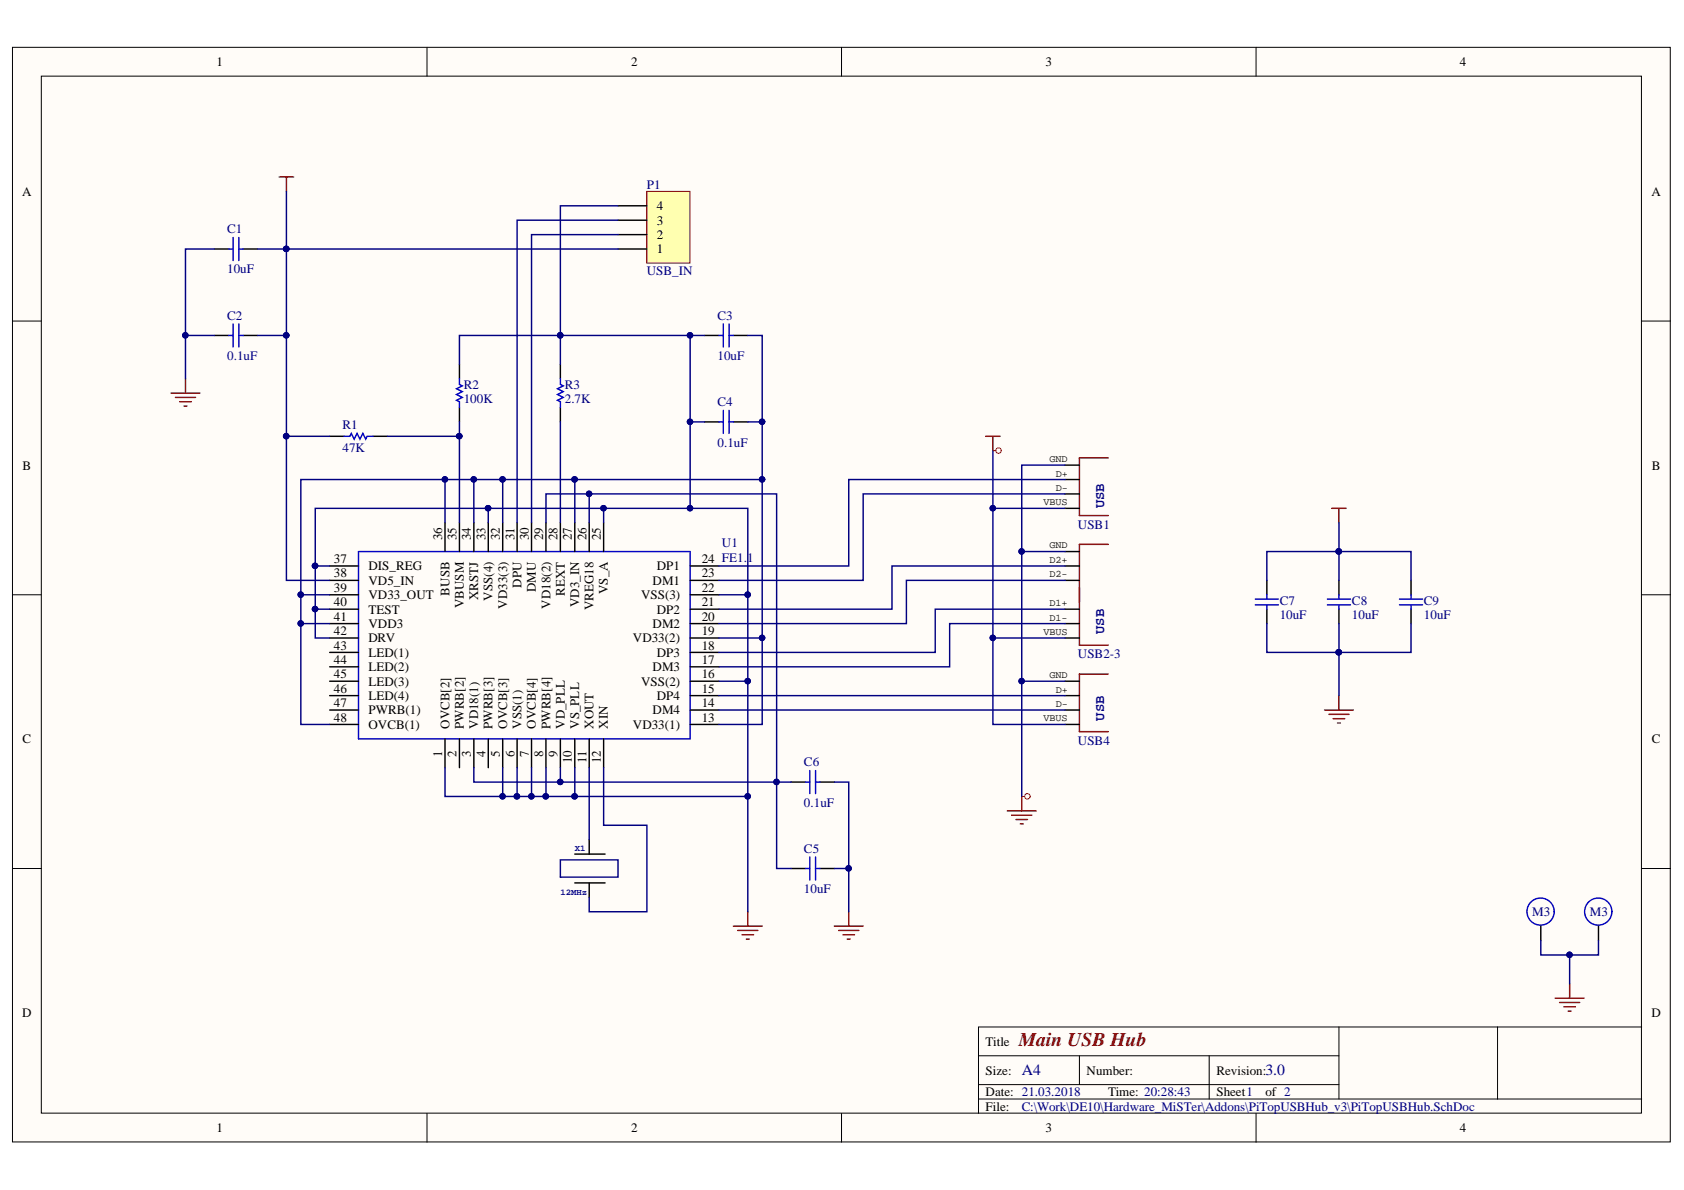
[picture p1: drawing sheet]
<svg xmlns="http://www.w3.org/2000/svg" width="297mm" height="210mm" viewBox="0 0 297 210" stroke-linecap="round" stroke-linejoin="round" font-family="sans-serif">
<g fill="#fffcf8" stroke="#000" stroke-width=".18">
<path d="M2.2 8.3h292.4v193.1h-292.4z"/>
<path d="M7.3 13.4h282.2v182.9h-282.2z"/>
</g>
<g fill="none" stroke="#000" stroke-width=".18">
<path d="M75.3 8.3v5.1M148.4 8.3v5.1M221.6 8.3v5.1M2.2 56.6h5.1M289.6 56.6h5.1M2.2 104.9h5.1M289.6 104.9h5.1M2.2 153.2h5.1M289.6 153.2h5.1M75.3 196.4v5.1M148.4 196.4v5.1M172.6 186.2h63.6"/>
<path d="M172.6 193.9h117M172.6 191.3h63.6M190.4 186.2v5.1M213.3 186.2v7.7M221.6 196.4v5.1M236.2 181.1v12.8M264.2 181.1h-91.6v15.3M289.6 181.1h-25.4v12.8"/>
</g>
<g fill="none" stroke="#00f" stroke-width=".25">
<path d="M221.4 106.7h4.1M221.4 105.7h4.1M223.5 104.9v.8M223.5 106.7v.8M234.1 106.7h4.1M234.1 105.7h4.1M236.2 104.9v.8M236.2 106.7v.8M246.9 106.7h4M246.9 105.7h4M248.9 104.9v.8M248.9 106.7v.8"/>
<circle cx="271.7" cy="160.8" r="2.4"/>
<circle cx="281.9" cy="160.8" r="2.4"/>
</g>
<g fill="none" stroke="#000" stroke-width=".25">
<path d="M187.9 84.6h2.5M187.9 87.1h2.5M187.9 89.7h2.5M187.9 82h2.5M187.9 99.8h2.5M187.9 97.3h2.5M187.9 102.4h2.5M187.9 107.5h2.5M187.9 110h2.5M187.9 112.5h2.5M223.5 102.4v2.5M223.5 107.5v2.5"/>
<path d="M236.2 102.4v2.5M236.2 107.5v2.5M248.9 102.4v2.5M248.9 107.5v2.5M187.9 122.7h2.5M187.9 125.2h2.5M187.9 127.8h2.5M187.9 120.2h2.5M101.4 155.7h5.3M101.4 150.7h5.3M103.9 148.1v2.6M103.9 155.7v2.6"/>
<path d="M271.8 163.4v2.5M282 163.4v2.5"/>
</g>
<g fill="none" stroke="#800000" stroke-width=".25">
<path d="M49.2 31.2h2.6M50.5 31.2v2.6M173.9 77h2.5M175.1 77v2.5M195.5 80.8h-5.1v10.1h5.1M195.5 96h-5.1v17.8h5.1M234.9 89.7h2.5M236.2 89.7v2.5M195.5 118.9h-5.1v10.2h5.1M233.6 125.2h5.1M234.4 126h3.6M235.2 126.8h2"/>
<path d="M235.9 127.5h.5M236.2 122.7v2.5M177.7 143h5.1M178.4 143.8h3.6M179.2 144.6h2M180 145.3h.5M180.2 140.5v2.5M274.3 176.1h5.1M275.1 176.8h3.5M275.8 177.6h2.1M276.6 178.4h.5M276.9 173.5v2.6"/>
</g>
<path d="M98.8 151.7h10.2v3h-10.2z" fill="none" stroke="#11037f" stroke-width=".25"/>
<path d="M114.1 33.8h7.6v12.6h-7.6z" fill="#ffffb0" stroke="#800000" stroke-width=".18"/>
<g fill="none" stroke="#000" stroke-width=".25">
<path d="M109 38.8h5.1M109 36.3h5.1M37.8 43.9h2.5M37.8 59.2h2.5M42.9 43.9h2.5M42.9 59.2h2.5M109 43.9h5.1M109 41.4h5.1M124.3 59.2h2.5M129.4 59.2h2.5M58.2 77h2.5M65.8 77h2.5"/>
<path d="M81 64.3v2.5M81 71.9v2.5M98.8 64.3v2.5M98.8 71.9v2.5M124.3 74.4h2.5M129.4 74.4h2.5M58.2 99.8h5M78.5 92.2v5.1M81 92.2v5.1M83.6 92.2v5.1M86.1 92.2v5.1M88.7 92.2v5.1"/>
<path d="M91.2 92.2v5.1M93.8 92.2v5.1M96.3 92.2v5.1M98.8 92.2v5.1M101.4 92.2v5.1M103.9 92.2v5.1M106.5 92.2v5.1M121.7 99.8h5.1M58.2 117.6h5M58.2 115.1h5M58.2 112.5h5M58.2 110h5"/>
<path d="M58.2 107.5h5M58.2 104.9h5M58.2 102.4h5M121.7 117.6h5.1M121.7 115.1h5.1M121.7 112.5h5.1M121.7 110h5.1M121.7 107.5h5.1M121.7 104.9h5.1M121.7 102.4h5.1M58.2 127.8h5M58.2 125.2h5"/>
<path d="M58.2 122.7h5M58.2 120.2h5M78.5 130.3v5.1M81 130.3v5.1M83.6 130.3v5.1M86.1 130.3v5.1M88.7 130.3v5.1M91.2 130.3v5.1M93.8 130.3v5.1M96.3 130.3v5.1M98.8 130.3v5.1M101.4 130.3v5.1"/>
<path d="M103.9 130.3v5.1M106.5 130.3v5.1M121.7 127.8h5.1M121.7 125.2h5.1M121.7 122.7h5.1M121.7 120.2h5.1M139.5 137.9h2.6M144.6 137.9h2.6M139.5 153.2h2.6M144.6 153.2h2.6"/>
</g>
<g fill="none" stroke="#00f" stroke-width=".25">
<path d="M40.3 59.2h.8M40.3 43.9h.8M41.1 41.9v4.1M41.1 57.1v4.1M42.1 59.2h.8M42.1 41.9v4.1M42.1 57.1v4.1M42.1 43.9h.8M126.8 59.2h.8M127.6 57.1v4.1M128.6 57.1v4.1M128.6 59.2h.8"/>
<path d="M60.7 77h1l.3-.5 .5 1 .5-1 .5 1 .5-1 .5 1 .3-.5h1M81 66.8v1l.5 .3-1 .5 1 .5-1 .5 1 .5-1 .5 .5 .3v1M98.8 66.8v1l.6 .3-1.1 .5 1.1 .5-1.1 .5 1.1 .5-1.1 .5 .5 .3v1M126.8 74.4h.8M127.6 72.4v4.1M128.6 72.4v4.1M128.6 74.4h.8M63.2 97.3h58.5v33h-58.5zM142.1 137.9h.7M142.8 135.9v4.1M143.9 135.9v4.1M143.9 137.9h.7"/>
<path d="M142.1 153.2h.7M142.8 151.2v4M143.9 151.2v4M143.9 153.2h.7"/>
</g>
<g fill="none" stroke="#800000" stroke-width=".25">
<path d="M30.2 69.3h5.1M30.9 70.1h3.6M31.7 70.9h2M32.5 71.6h.5M32.7 66.8v2.5M129.4 163.4h5M130.1 164.1h3.6M130.9 164.9h2M131.6 165.6h.6M131.9 160.8v2.6M147.2 163.4h5M147.9 164.1h3.6"/>
<path d="M148.7 164.9h2M149.5 165.6h.5M149.7 160.8v2.6"/>
</g>
<g fill="none" stroke="#f00" stroke-width=".18">
<path d="M175.1 79.5h.5M180.2 140.5h.5"/>
<circle cx="176.1" cy="79.5" r=".48"/>
<circle cx="181.2" cy="140.5" r=".48"/>
</g>
<g fill="none" stroke="#000080" stroke-width=".25">
<path d="M50.5 33.8v10.1h58.5M109 36.3h-10.2v22.9h22.9M109 38.8h-17.8v53.4M32.7 59.2h5.1M37.8 43.9h-5.1v22.9M45.4 43.9h5.1v58.5h7.7M45.4 59.2h5.1M109 41.4h-15.2v50.8M124.3 59.2h-2.6v15.2h2.6M131.9 59.2h2.5v15.2h-2.5M50.5 77h7.7M68.3 77h12.7"/>
<path d="M81 74.4v17.8M81 64.3v-5.1h17.8v5.1M98.8 74.4v17.8M121.7 74.4v15.3M134.4 74.4v10.2M175.1 79.5v10.2h12.8M55.6 99.8h2.6M78.5 84.6v7.6M83.6 84.6v7.6M86.1 89.7h-30.5v17.8h2.6M88.7 84.6h-35.6v25.4h5.1M88.7 92.2v-7.6h45.7v27.9"/>
<path d="M96.3 92.2v-5.1h7.6v5.1M101.4 84.6v7.6M103.9 87.1h33.1v50.8h-38.2M106.5 92.2v-2.5h25.4v15.2M106.5 89.7h-20.4v2.5M175.1 89.7v38.1h12.8M180.2 97.3h7.7M187.9 99.8h-30.6v7.7h-30.5M187.9 87.1h-35.7v15.3h-25.4M187.9 84.6h-38.2v15.2h-22.9M187.9 82h-7.7v58.5M236.2 92.2v10.2"/>
<path d="M53.1 110v17.8h5.1M53.1 104.9h5.1M55.6 107.5v5h2.6M126.8 112.5h7.6v15.3h-7.6M126.8 104.9h5.1v15.3M175.1 112.5h12.8M187.9 110h-20.4v7.6h-40.7M187.9 107.5h-22.9v7.6h-38.2M187.9 102.4h-28v7.6h-33.1M223.5 110v5.1h25.4v-5.1M223.5 102.4v-5.1h25.4v5.1M236.2 110v12.7"/>
<path d="M78.5 135.4v5.1h10.2v-5.1M83.6 135.4v2.5h15.2v-2.5M93.8 135.4v5.1M96.3 135.4v5.1M101.4 135.4v5.1M103.9 135.4v12.7M106.5 135.4v10.2h7.6v15.2h-10.2v-2.5M126.8 120.2h5.1v20.3h-40.7v-5.1M126.8 125.2h61.1M126.8 122.7h61.1M139.5 137.9h-2.5v15.3h2.5M147.2 137.9h2.5v15.3h-2.5"/>
<path d="M180.2 120.2h7.7M88.7 140.5h2.5M131.9 140.5v20.3M149.7 153.2v7.6M271.8 165.9v2.5h10.2v-2.5M276.9 168.4v5.1"/>
</g>
<g fill="#000080" stroke="#000080" stroke-width=".18">
<circle cx="276.8" cy="168.4" r=".48"/>
<circle cx="236.1" cy="115.1" r=".49"/>
<circle cx="236.1" cy="97.3" r=".49"/>
<circle cx="134.4" cy="112.5" r=".48"/>
<circle cx="103.9" cy="87.1" r=".48"/>
<circle cx="98.8" cy="137.9" r=".48"/>
<circle cx="101.4" cy="140.5" r=".49"/>
<circle cx="131.9" cy="120.1" r=".48"/>
<circle cx="131.9" cy="104.9" r=".48"/>
<circle cx="106.4" cy="89.6" r=".48"/>
<circle cx="121.7" cy="89.6" r=".48"/>
<circle cx="86.1" cy="89.6" r=".49"/>
<circle cx="55.6" cy="107.4" r=".49"/>
<circle cx="55.6" cy="99.8" r=".49"/>
<circle cx="134.4" cy="74.4" r=".48"/>
<circle cx="101.4" cy="84.6" r=".49"/>
<circle cx="83.6" cy="84.6" r=".48"/>
<circle cx="96.3" cy="140.5" r=".49"/>
<circle cx="88.6" cy="84.6" r=".48"/>
<circle cx="78.5" cy="84.6" r=".48"/>
<circle cx="53" cy="104.9" r=".48"/>
<circle cx="53" cy="110" r=".48"/>
<circle cx="93.7" cy="140.5" r=".48"/>
<circle cx="137" cy="137.9" r=".48"/>
<circle cx="149.7" cy="153.2" r=".48"/>
<circle cx="131.9" cy="140.5" r=".48"/>
<circle cx="91.2" cy="140.5" r=".49"/>
<circle cx="134.4" cy="84.6" r=".48"/>
<circle cx="81" cy="76.9" r=".49"/>
<circle cx="50.5" cy="76.9" r=".49"/>
<circle cx="98.8" cy="59.1" r=".48"/>
<circle cx="88.6" cy="140.5" r=".48"/>
<circle cx="50.5" cy="43.9" r=".49"/>
<circle cx="32.7" cy="59.1" r=".48"/>
<circle cx="50.5" cy="59.1" r=".49"/>
<circle cx="121.7" cy="59.1" r=".48"/>
<circle cx="121.7" cy="74.4" r=".48"/>
<circle cx="175.1" cy="89.6" r=".48"/>
<circle cx="175.1" cy="112.5" r=".48"/>
<circle cx="180.2" cy="120.1" r=".48"/>
<circle cx="180.2" cy="97.3" r=".48"/>
</g>
<text font-size="3.4" fill="#800000" x="179.7" y="184.5">Main USB Hub</text>
<g font-size="2.7" fill="#000080">
<text x="180.2" y="189.7">A4</text>
<text x="223.2" y="189.7">3.0</text>
</g>
<g font-size="2.5" fill="#000080">
<text x="194.8" y="89.7" transform="rotate(-90 194.8 89.7)">USB</text>
<text x="194.8" y="111.8" transform="rotate(-90 194.8 111.8)">USB</text>
<text x="194.8" y="127.1" transform="rotate(-90 194.8 127.1)">USB</text>
</g>
<g font-size="2.3">
<text x="38.2" y="11.7">1</text>
<text x="111.3" y="11.7">2</text>
<text x="184.4" y="11.7">3</text>
<text x="257.5" y="11.7">4</text>
<text x="3.9" y="34.5">A</text>
<text x="291.3" y="34.5">A</text>
<text x="115.9" y="39.6">3</text>
<text x="115.9" y="37.1">4</text>
<text x="115.9" y="44.7">1</text>
<text x="115.9" y="42.1">2</text>
<text x="4" y="82.8">B</text>
<text x="291.4" y="82.8">B</text>
<text x="78" y="95.3" transform="rotate(-90 78 95.3)">36</text>
<text x="80.5" y="95.3" transform="rotate(-90 80.5 95.3)">35</text>
<text x="83.1" y="95.3" transform="rotate(-90 83.1 95.3)">34</text>
<text x="85.6" y="95.3" transform="rotate(-90 85.6 95.3)">33</text>
<text x="88.2" y="95.3" transform="rotate(-90 88.2 95.3)">32</text>
<text x="90.7" y="95.3" transform="rotate(-90 90.7 95.3)">31</text>
<text x="93.3" y="95.3" transform="rotate(-90 93.3 95.3)">30</text>
<text x="95.8" y="95.3" transform="rotate(-90 95.8 95.3)">29</text>
<text x="98.4" y="95.3" transform="rotate(-90 98.4 95.3)">28</text>
<text x="100.9" y="95.3" transform="rotate(-90 100.9 95.3)">27</text>
<text x="103.4" y="95.3" transform="rotate(-90 103.4 95.3)">26</text>
<text x="106" y="95.3" transform="rotate(-90 106 95.3)">25</text>
<text x="58.9" y="101.9">38</text>
<text x="58.9" y="99.3">37</text>
<text x="65" y="100.6">DIS_REG</text>
<text x="115.9" y="100.6">DP1</text>
<text x="123.8" y="101.9">23</text>
<text x="123.8" y="99.3">24 FE1.1</text>
<text x="58.9" y="107">40</text>
<text x="58.9" y="104.4">39</text>
<text x="65" y="105.7">VD33_OUT</text>
<text x="65" y="103.2">VD5_IN</text>
<text x="79.3" y="105.1" transform="rotate(-90 79.3 105.1)">BUSB</text>
<text x="81.8" y="107.2" transform="rotate(-90 81.8 107.2)">VBUSM</text>
<text x="84.3" y="105.8" transform="rotate(-90 84.3 105.8)">XRSTJ</text>
<text x="86.9" y="106" transform="rotate(-90 86.9 106)">VSS(4)</text>
<text x="89.5" y="107.4" transform="rotate(-90 89.5 107.4)">VD33(3)</text>
<text x="92" y="103.7" transform="rotate(-90 92 103.7)">DPU</text>
<text x="94.5" y="104.4" transform="rotate(-90 94.5 104.4)">DMU</text>
<text x="97.1" y="107.4" transform="rotate(-90 97.1 107.4)">VD18(2)</text>
<text x="99.6" y="105.1" transform="rotate(-90 99.6 105.1)">REXT</text>
<text x="102.2" y="107.1" transform="rotate(-90 102.2 107.1)">VD3_IN</text>
<text x="104.7" y="107.6" transform="rotate(-90 104.7 107.6)">VREG18</text>
<text x="107.2" y="104.8" transform="rotate(-90 107.2 104.8)">VS_A</text>
<text x="113.1" y="105.7">VSS(3)</text>
<text x="115.1" y="103.2">DM1</text>
<text x="123.8" y="107">21</text>
<text x="123.8" y="104.4">22</text>
<text x="58.9" y="112">42</text>
<text x="58.9" y="109.5">41</text>
<text x="65" y="113.3">DRV</text>
<text x="65" y="110.8">VDD3</text>
<text x="65" y="108.2">TEST</text>
<text x="111.6" y="113.3">VD33(2)</text>
<text x="115.1" y="110.8">DM2</text>
<text x="115.9" y="108.2">DP2</text>
<text x="123.8" y="112">19</text>
<text x="123.8" y="109.5">20</text>
<text x="58.9" y="119.7">45</text>
<text x="58.9" y="117.1">44</text>
<text x="58.9" y="114.6">43</text>
<text x="65" y="118.4">LED(2)</text>
<text x="65" y="115.9">LED(1)</text>
<text x="115.1" y="118.4">DM3</text>
<text x="115.9" y="115.9">DP3</text>
<text x="123.8" y="119.7">16</text>
<text x="123.8" y="117.1">17</text>
<text x="123.8" y="114.6">18</text>
<text x="58.9" y="124.7">47</text>
<text x="58.9" y="122.2">46</text>
<text x="65" y="126">PWRB(1)</text>
<text x="65" y="123.5">LED(4)</text>
<text x="65" y="120.9">LED(3)</text>
<text x="113.1" y="120.9">VSS(2)</text>
<text x="115.1" y="126">DM4</text>
<text x="115.9" y="123.5">DP4</text>
<text x="123.8" y="124.7">14</text>
<text x="123.8" y="122.2">15</text>
<text x="4" y="131.1">C</text>
<text x="58.9" y="127.3">48</text>
<text x="65" y="128.5">OVCB(1)</text>
<text x="79.3" y="128.5" transform="rotate(-90 79.3 128.5)">OVCB[2]</text>
<text x="81.8" y="128.5" transform="rotate(-90 81.8 128.5)">PWRB[2]</text>
<text x="84.3" y="128.5" transform="rotate(-90 84.3 128.5)">VD18(1)</text>
<text x="86.9" y="128.5" transform="rotate(-90 86.9 128.5)">PWRB[3]</text>
<text x="89.5" y="128.5" transform="rotate(-90 89.5 128.5)">OVCB[3]</text>
<text x="92" y="128.5" transform="rotate(-90 92 128.5)">VSS(1)</text>
<text x="94.5" y="128.5" transform="rotate(-90 94.5 128.5)">OVCB[4]</text>
<text x="97.1" y="128.5" transform="rotate(-90 97.1 128.5)">PWRB[4]</text>
<text x="99.6" y="128.5" transform="rotate(-90 99.6 128.5)">VD_PLL</text>
<text x="102.2" y="128.5" transform="rotate(-90 102.2 128.5)">VS_PLL</text>
<text x="104.7" y="128.5" transform="rotate(-90 104.7 128.5)">XOUT</text>
<text x="107.2" y="128.5" transform="rotate(-90 107.2 128.5)">XIN</text>
<text x="111.6" y="128.5">VD33(1)</text>
<text x="123.8" y="127.3">13</text>
<text x="291.4" y="131.1">C</text>
<text x="78" y="133.5" transform="rotate(-90 78 133.5)">1</text>
<text x="80.5" y="133.5" transform="rotate(-90 80.5 133.5)">2</text>
<text x="83.1" y="133.5" transform="rotate(-90 83.1 133.5)">3</text>
<text x="85.6" y="133.5" transform="rotate(-90 85.6 133.5)">4</text>
<text x="88.2" y="133.5" transform="rotate(-90 88.2 133.5)">5</text>
<text x="90.7" y="133.5" transform="rotate(-90 90.7 133.5)">6</text>
<text x="93.3" y="133.5" transform="rotate(-90 93.3 133.5)">7</text>
<text x="95.8" y="133.5" transform="rotate(-90 95.8 133.5)">8</text>
<text x="98.4" y="133.5" transform="rotate(-90 98.4 133.5)">9</text>
<text x="100.9" y="134.7" transform="rotate(-90 100.9 134.7)">10</text>
<text x="103.4" y="134.6" transform="rotate(-90 103.4 134.6)">11</text>
<text x="106" y="134.7" transform="rotate(-90 106 134.7)">12</text>
<text x="3.9" y="179.4">D</text>
<text x="291.3" y="179.4">D</text>
<text x="173.9" y="184.5">Title</text>
<text x="173.9" y="189.6">Size:</text>
<text x="191.7" y="189.6">Number:</text>
<text x="214.6" y="189.6">Revision:</text>
<text x="173.9" y="193.4">Date: 21.03.2018</text>
<text x="173.9" y="195.9">File:</text>
<text x="195.5" y="193.4">Time: 20:28:43</text>
<text x="214.6" y="193.4">Sheet1</text>
<text x="223.2" y="193.4">of 2</text>
<text x="38.2" y="199.7">1</text>
<text x="111.3" y="199.7">2</text>
<text x="184.4" y="199.7">3</text>
<text x="257.5" y="199.7">4</text>
</g>
<g font-size="2.3" fill="#000080">
<text x="114.1" y="33.3">P1</text>
<text x="40.1" y="41.1">C1</text>
<text x="40.1" y="48.2">10uF</text>
<text x="114.1" y="48.5">USB_IN</text>
<text x="40.1" y="56.4">C2</text>
<text x="126.6" y="56.4">C3</text>
<text x="40.1" y="63.5">0.1uF</text>
<text x="126.6" y="63.5">10uF</text>
<text x="81.8" y="68.6">R2</text>
<text x="81.8" y="71.1">100K</text>
<text x="99.6" y="68.6">R3</text>
<text x="99.6" y="71.1">2.7K</text>
<text x="126.6" y="71.6">C4</text>
<text x="60.4" y="75.7">R1</text>
<text x="60.4" y="79.8">47K</text>
<text x="126.6" y="78.8">0.1uF</text>
<text x="190.1" y="93.2">USB1</text>
<text x="127.3" y="96.5">U1</text>
<text x="225.7" y="106.7">C7</text>
<text x="238.5" y="106.7">C8</text>
<text x="251.2" y="106.7">C9</text>
<text x="225.7" y="109.3">10uF</text>
<text x="238.5" y="109.3">10uF</text>
<text x="251.2" y="109.3">10uF</text>
<text x="190.1" y="116.1">USB2-3</text>
<text x="190.1" y="131.4">USB4</text>
<text x="141.8" y="135.2">C6</text>
<text x="141.8" y="142.3">0.1uF</text>
<text x="141.8" y="150.4">C5</text>
<text x="141.8" y="157.5">10uF</text>
<text x="270.3" y="161.6">M3</text>
<text x="280.4" y="161.6">M3</text>
<text x="180.2" y="195.9">C:\Work\DE10\Hardware_MiSTer\Addons\PiTopUSBHub_v3\PiTopUSBHub.SchDoc</text>
</g>
<g font-size="1.8">
<text x="185.1" y="81.5">GND</text>
<text x="184.1" y="89.1">VBUS</text>
<text x="186.2" y="84.1">D+</text>
<text x="186.2" y="86.6">D-</text>
<text x="185.1" y="99.3">D2+</text>
<text x="185.1" y="101.8">D2-</text>
<text x="185.1" y="96.7">GND</text>
<text x="185.1" y="106.9">D1+</text>
<text x="184.1" y="112">VBUS</text>
<text x="185.1" y="109.5">D1-</text>
<text x="185.1" y="119.6">GND</text>
<text x="186.2" y="122.2">D+</text>
<text x="186.2" y="124.7">D-</text>
<text x="184.1" y="127.2">VBUS</text>
</g>
<g font-size="1.6" fill="#000080">
<text x="101.4" y="150.2">X1</text>
<text x="98.9" y="157.8">12MHz</text>
</g>
</svg>
